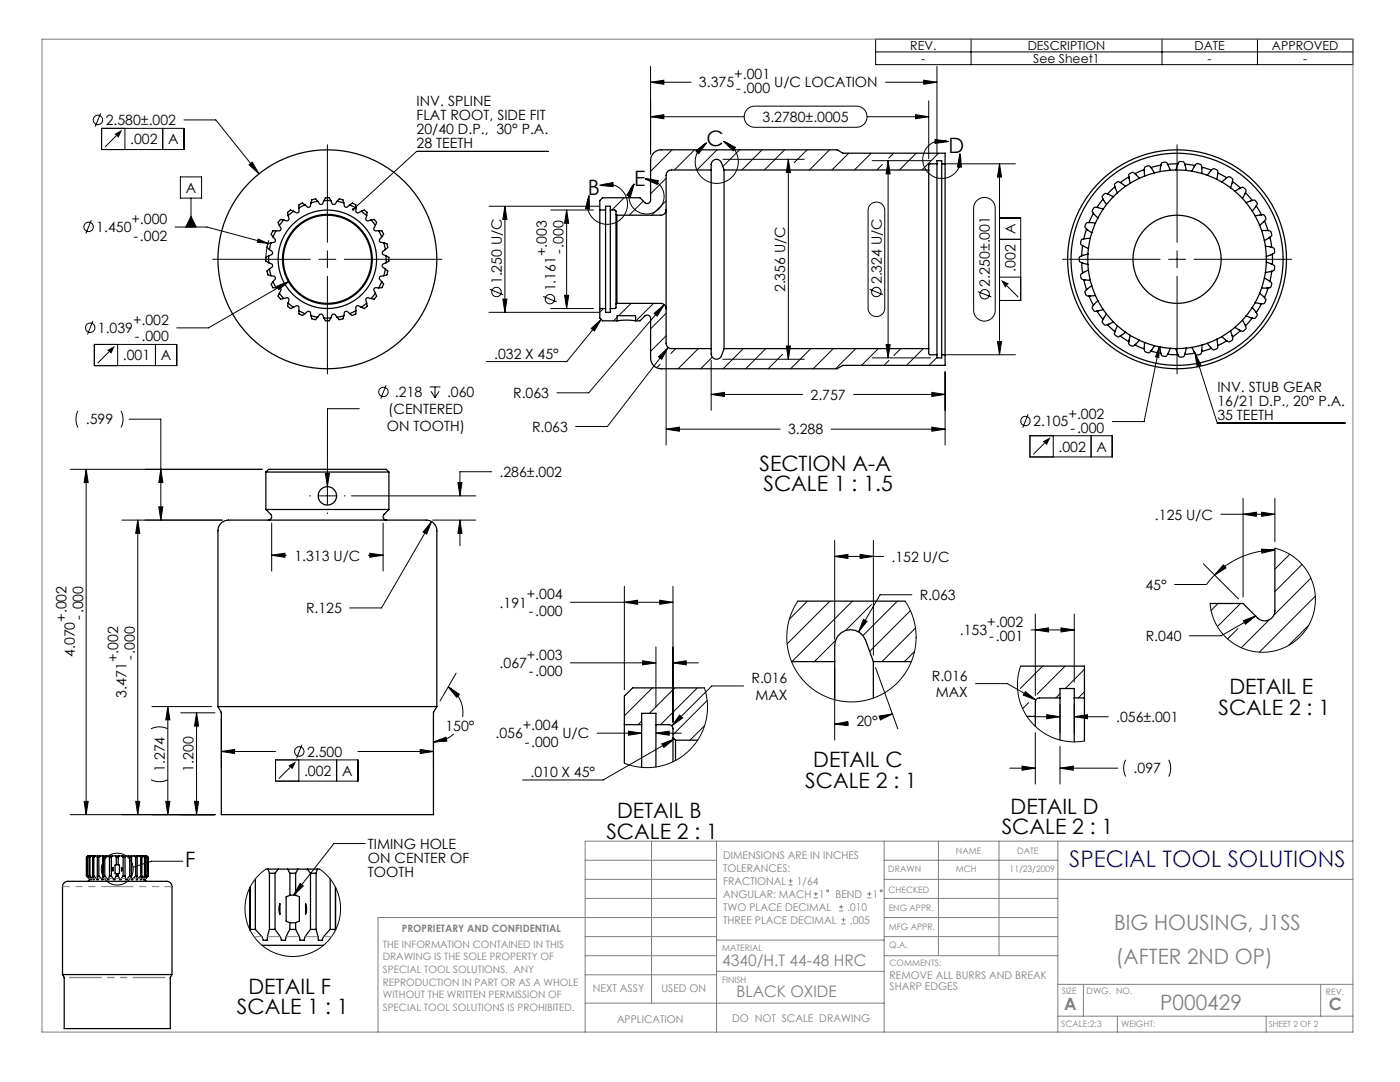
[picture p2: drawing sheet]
<svg xmlns="http://www.w3.org/2000/svg" width="279mm" height="216mm" viewBox="0 0 279 216" stroke-linecap="round" stroke-linejoin="round" font-family="sans-serif">
<g fill="none" stroke="#000" stroke-width=".2">
<path d="M129.8 16.4l2.7-.4v.8zM129.8 13.2v17.5M129.8 16.4h8.1M174.8 7.8h95.2v5.1h-95.2zM174.8 10.4h95.2M176.7 16.4h10.3M184.3 16l2.7 .4-2.7 .4zM187 13.2v17.6M193.8 7.8v5.1M231.9 7.8v5.1M251 7.8v5.1M20.1 22.6l-1.1 2.7"/>
<path d="M20.3 25.6h16.4v4.2h-16.4zM23.2 27.1l-2.2 2.2M24.9 25.6v4.2M32.5 25.6v4.2M36 35.3h4.2v4.2h-4.2zM36.7 23.9h6.4l8.6 10.8M38.1 39.5v5.8M49.7 32.9l.6-.5 1.4 2.3zM65.3 28.9v19.5M109.4 30.2h-26.3l-12.6 11.6M117.6 39v2.7l-.8-.1zM119.7 37a4 4 0 0 1 5.5 3.3 4 4 0 0 1-4.6 4.4 4 4 0 0 1-3-5.7"/>
<path d="M119.7 37l2.6-.6 .1 .8zM124.6 39.5l-2.5 2.4M126.6 36.7l-.8 2.6-.7-.4zM128.7 35.7a3.5 3.5 0 0 1 3.8 4.2 3.5 3.5 0 0 1-5.2 2.4 3.5 3.5 0 0 1-.7-5.6M128.7 35.7l2.7 .3-.2 .8zM129.8 23.3l2.7-.4v.8zM129.8 23.3h18.7M132.9 35.6l-3.1 3.1M134.1 29.9l-4.3 4.3M138.6 29.9l-4 4M138.9 30.1l2.1-1.6-1.6 2.2zM143.1 29.9l-4 4"/>
<path d="M144.3 31.8h16.2M144.4 28.2a4.3 4.3 0 0 1 2.3 6.4 4.3 4.3 0 0 1-6.8 .6 4.3 4.3 0 0 1 1.1-6.7M144.4 28.2l2.4 1.2-.5 .7zM147.6 29.9l-3.3 3.3M149.1 21.8a2.11 2.11 0 0 1 1.5-.6h20.3a2.11 2.11 0 0 1 2.1 2.1 2.11 2.11 0 0 1-2.1 2.1h-20.3a2.11 2.11 0 0 1-1.9-1.3 2.11 2.11 0 0 1 .4-2.3zM152.1 29.9l-4 4M156.6 29.9l-4 4M157.3 31.8l.4 2.6h-.8zM157.3 31.8v39.9M161.1 29.9l-2.6 2.6M165.6 29.9l-4.1 4M169.4 30.6l-3.4 3.3"/>
<path d="M173 23.3h12.3M173.9 30.6l-3.4 3.3M174.1 32.1h11.6M176.1 32.8l-1.1 1.1M177.2 32.1v39.3M177.2 32.1l.4 2.6h-.8zM178.3 30.6l-.9 1M182.7 22.9l2.6 .4-2.6 .4zM182.8 30.6l-3.3 3.3M185.3 20.1v11.6M186.6 27.8l2.7 .5-2.7 .3zM187.3 30.6l-3.3 3.3"/>
<path d="M188.3 32.7h14.3M189.3 28.3a3.8 3.8 0 0 0-5.1 3 3.8 3.8 0 0 0 4.1 4.3 3.8 3.8 0 0 0 3.3-4.9M191.6 30.7l.3 2.6h-.8zM199.5 32.7l.4 2.6h-.8zM199.5 32.7v38.1M234.9 28.9v19.5M18.2 43.9l-1.1 2.7M34.9 45.3h6.4l12.2 3.3M38.1 43.2l1.1 2.1h-2.1zM42.5 51.7h19.5M51.5 47.7l2 .9-2.2-.3zM53.7 47.9l-.5 1.9-.1 1.8"/>
<path d="M55.2 57.1l2.5-1-2.1 1.7zM57.7 56.1l-16.1 9.3h-6.3M63.6 51.7h3.4M65.3 50v3.4M65.3 55.1v19.5M68.7 51.7h19.5M97.6 41.2h22M97.7 57.7l2.7 1.1M100.4 59.7h.8l-.4 2.6zM100.8 41.2l.4 2.6h-.8zM100.8 41.2v21.1M108.4 59.2l2.7 1"/>
<path d="M109.9 41.9h8.5M112.7 58.9h.8l-.4 2.7zM113.1 41.9l.4 2.7h-.8zM113.1 41.9v19.7M128.4 40.1l-2.8 2.8M132.9 40.1l-2.8 2.8M173.5 57.7l2.7 1.1M173.7 40.8a1.66 1.66 0 0 1 1.8-.4 1.66 1.66 0 0 1 1.1 1.6v19.5a1.66 1.66 0 0 1-1.7 1.7 1.66 1.66 0 0 1-1.7-1.7v-19.5l.1-.6zM194.9 40a2.15 2.15 0 0 1 2.4-.4 2.15 2.15 0 0 1 1.3 2v20.3a2.15 2.15 0 0 1-2.1 2.2 2.15 2.15 0 0 1-2.2-2.2v-20.3a2.15 2.15 0 0 1 .6-1.6zM195.2 58.2l2.6 1.1M199.5 47.8h4.2M199.5 43.5h4.2v16.5h-4.2"/>
<path d="M199.5 55.3h4.2M201 57l2.2 2.3M212 51.7h19.5M233.2 51.7h3.4M234.9 50v3.4M234.9 55.1v19.5M238.3 51.7h19.5M18.5 64l-1 2.7M18.8 68.7h16.5v4.3h-16.5zM21.7 70.2l-2.2 2.3M23.5 68.7v4.3M31 68.7v4.3"/>
<path d="M77.1 76.9l-1.1 2.7M85.7 77.2h2.2M86 78.1l.8 1.3M86.8 77.2v2.2M87.6 78.1l-.8 1.3M97.6 62.3h22M109.9 61.6h8.5M118 65.5l2-1.8-1.4 2.3zM120 63.7l-6.9 8.4h-16.1M120.4 61.6l-.7 .7M123.2 63.3l-.7 .7M125.9 60.5l-2.4 2.5"/>
<path d="M130.4 60.5l-3.5 3.5M130.5 62.5l2.1-1.7-1.4 2.3zM131.4 71.2l2-1.9-1.3 2.4zM131.7 72.7l-.6 .7M132.6 60.8l-15.1 17.6h-6.4M132.9 62.5l-3.1 3.1M132.9 67l-3.1 3.1M132.9 69.8v19M133.4 69.3l-12.2 15.8h-6.3M134.9 69.6l-1 1M139.4 69.6l-4.1 4M141.9 78.7l2.7-.4v.8z"/>
<path d="M141.9 71.9v10M141.9 78.7h18.3M142.1 71.3l-2.3 2.3M144.3 71.7h16.2M148.3 69.6l-4 4M152.8 69.6l-4 4M156.2 70.7l-2.9 2.9M156.9 69h.8l-.4 2.7zM161.8 69.6l-4 4M166.3 69.6l-4 4M170.4 78.7h18.2M170.8 69.6l-4 4"/>
<path d="M174.1 71.4h11.6M175.3 69.6l-3.4 3.3M176.8 68.8h.8l-.4 2.6zM177.4 71.9l-1 1M179.8 69.6l-1.4 1.3M184.3 69.6l-3.4 3.3M186 78.3l2.6 .4-2.6 .4zM187 71.3l-1.6 1.6M188.3 70.8h14.3M188.6 74.2v14.6M199.1 68.1h.8l-.4 2.7zM231.4 69.2l-3.1 14.9h-6.3"/>
<path d="M231.4 69.2l-.1 2.1-.7-.1zM238.5 70.4l1.2 2.4-.8 .3zM238.5 70.4l4.4 14.1h25.6M14 93.6h38.3M15.6 82a3.7 3.7 0 0 0 0 3.3M17.2 93.6l.4 2.7h-.8zM17.2 93.6v69M24.2 82a3.7 3.7 0 0 1 0 3.3M25.7 83.6h6.4v20.2M32.1 93.6l.4 2.7h-.8zM61.8 98.9h.2M63.6 98.9h3.4"/>
<path d="M64.9 94.5h.8l-.4 2.6zM65.3 97.3v3.3M68.7 98.9h.2M70.1 98.9h24.9M71.7 81.6h-6.3l-.1 15.5M91.4 96.3h.8l-.4 2.6zM98.1 94.1h-6.3v4.8M132.9 85.6l2.7-.4v.8zM132.9 85.6h22.8M165.9 85.6h22.7M186 85.2l2.6 .4-2.6 .4zM205.2 82.7l-1.1 2.7"/>
<path d="M205.5 86.9h16.5v4.3h-16.5zM208.5 88.4l-2.3 2.3M210.2 86.9v4.3M217.7 86.9v4.3M248.1 99.4v19.8M254.4 99.4v8.7M24.3 103.8h20M27.5 103.8l.4 2.6h-.8zM27.5 103.8v58.8M31.7 101.1h.8l-.4 2.7zM54.2 110.8l2.7-.4v.8zM54.2 104.4v9.6"/>
<path d="M54.2 110.8h3M65.3 102.3v.2M73.5 110.8h3M73.8 110.4l2.7 .4-2.7 .4zM76.5 104.4v9.6M86.1 104.1l-10 17.2h-6.3M86.1 104.1l-.9 2.5-.8-.4zM86.3 103.8h8.7M91.8 103.8v5.1M91.8 103.8l.4 2.6h-.8zM124.6 117v20.6M131.7 119.8l2.6 .4-2.6 .4z"/>
<path d="M134.3 117v27.1M159.2 120l-.8 1.4-.7 1.6-.5 1.7-.2 1.8 .1 1.8 .2 1.7 .5 1.6 .7 1.6 .9 1.5 1.1 1.3 1.3 1.2 1.4 1 1.6 .8 1.7 .6 1.7 .3 1.7 .2 1.7-.2 1.7-.3 1.8-.6 1.5-.8 1.4-1 1.3-1.2 1.1-1.3 .9-1.4 .7-1.7 .5-1.6 .3-1.7v-1.8l-.2-1.8-.4-1.6-.7-1.6-.9-1.5M161.1 120l-3.6 3.6M165.6 120l-8.5 8.5M166.6 107.9v19.6M166.6 111h9.7M166.6 111l2.6-.4v.8zM170.1 120l-12.1 12M171.7 110.6l2.6 .4-2.6 .4zM174.3 107.9v22.8M179.1 120l-6.8 6.8M182 118.7h-6.4l-4.3 7.4"/>
<path d="M240.2 112.5l7 7M242.4 114.7l-1.6 1.9h-6.4M243.7 102.6h10.7M244.2 112.7l.5 .6-2.3 1.4zM248.1 102.6l2.6-.4v.8zM251.8 109.6l2.6 .2-2.6 .6zM251.8 102.2l2.6 .4-2.6 .4zM254.4 109.8a17 17 0 0 0-12 4.9M254.4 109.4l2.7 1 1.2 .8 1.1 1 1.8 2.3 .6 1.3 .4 1.4 .3 2.8-.1 1.4-.4 1.5-.5 1.3-.8 1.3-1.9 2.1-1.2 .9-1.3 .7-2.7 .8-1.4 .1h-1.5l-1.4-.3-1.4-.5-2.5-1.5-1.9-2-1.4-2.5-.4-1.4-.2-1.5M257.4 110.6l-3 3M259.9 112.6l-5.5 5.5M261.6 115.4l-7.4 7.3"/>
<path d="M262.5 119l-11.2 11.1M89.4 137.1l2.3 1.4-.6 .6zM89.4 137.1a5.9 5.9 0 0 1 2.9 6M91 134.3l-3.2 5.6M113.8 132.3h17.1M113.8 120.2h20.5M124.6 120.2l2.6-.4v.8zM128.3 131.9l2.6 .4-2.6 .4zM130.2 137.3l-5.6 5.5M130.9 129.1v12M134.3 132.3h5.1M134.3 132.3l2.7-.4v.8z"/>
<path d="M134.7 137.3l-5.1 5M139.2 137.3l-7.4 7.3M140.6 137.3l.4 1.6 .2 1.7-.1 1.7-.3 1.7-.5 1.7-.8 1.5-.9 1.4-1.2 1.2-1.3 1.1-1.4 .9-1.7 .7-1.6 .5-1.8 .2-1.7-.1-1.6-.3-1.7-.5M141.1 139.8l-6.8 6.8M148.4 136.9h-6.3l-8 7.9M166.6 133.3v14.4M166.7 127.8l-4.2 4.2M172.1 122.4l-3.4 3.4M172.3 123.6l.7 .4-1.7 2.1zM173.9 120.6l-1.7 1.8M174.7 133.2l4.5 12.2M181.7 121.8l-8.1 8.2"/>
<path d="M182.5 130l-2 2M182.7 125.3l-6.7 6.7M194.7 136.4h6.3l5.7 3.3M203.7 132.9l-.6 2.9 .1 2.9 1 2.9 1.6 2.4 2.2 2 2.6 1.4 2.8 .6 3-.1M204.6 138l2.1 1.7-2.5-1zM205.8 125.7h8.6M206.6 125.7l2.7-.4v.8zM206.6 122.5v16.3M208.1 132.9l-4.5 4.5M211.5 138.4l-.8 .9M211.7 125.3l2.7 .4-2.7 .4zM212.6 132.9l-5.6 5.6"/>
<path d="M214.4 122.5v13.6M216.4 133.6l-3.8 3.8M216.4 138l-1.2 1.3M243.1 120.4l-1.4 1.4M247 125.4l-2 2.1M247.6 120.4l-4.6 4.6M248.1 123.8l2.5-.9-2.1 1.7zM250.6 122.9l-6.9 4h-6.3M253.3 123.7l-5.6 5.5M261.2 124.8l-4 4M16.8 159.9h.8l-.4 2.7zM27.1 159.9h.8l-.4 2.7z"/>
<path d="M30.1 155.6a3.8 3.8 0 0 0 3.4 0M30.1 145.4a3.8 3.8 0 0 1 3.4 0M30.3 141h11.9M33.1 159.9h.8l-.4 2.7zM33.5 141l.4 2.6h-.8zM33.5 141v21.6M36.1 142.2h6.8M38.8 159.9h.8l-.4 2.7zM39.2 142.2l.4 2.7h-.8zM39.2 142.2v20.4M44.2 143.4v9.7M44.2 150h10.8"/>
<path d="M44.2 149.9l2.6-.4v.9zM55 151.6h16.4v4.3h-16.4zM57.9 153.1l-2.2 2.3M59.6 151.6v4.3M60.3 148.6l-1.1 2.7M67.2 151.6v4.3M71.4 150h15.1M83.9 149.5l2.6 .4-2.6 .5zM86.5 143.4v9.7M86.5 148l2.5-.9 .2 .8zM90.6 146.4a5.9 5.9 0 0 1-4.1 1.6M119.2 146.3h8.9"/>
<path d="M125.4 145.9l2.7 .4-2.7 .4zM128.1 143.9l-.8 .7M130.9 146.3h5.1M130.9 146.3l2.6-.4v.8zM132.1 148.4l2.5-.9-2.1 1.6zM134.6 147.5l-14.2 8.1h-16.1M135.7 142.7l.5 .6-2.1 1.5zM140.6 144.8l-2.9 2.9M166.6 144.5l2.6-.5v.8zM169.3 144.4l-2.7 .1M175.5 142.9l2.6-.4-2.4 1.2zM178.1 142.5l-1.4 .4"/>
<path d="M201.5 153.3h5.1M204 152.9l2.6 .4-2.6 .4zM205.3 140.2l-1.2 1.2M206.5 143h5M206.6 146.2v10.3M208.9 142.6l2.6 .4-2.6 .4zM211.5 153.3l2.7-.4v.8zM211.5 140.5v5.7M211.5 148.9v7.6M211.5 153.3h11.6M214.4 143l2.6-.4v.8zM214.4 140.5v5.7"/>
<path d="M214.4 143h6.8M224.6 151.6a3.7 3.7 0 0 0 0 3.3M233.3 151.6a3.7 3.7 0 0 1 0 3.3M14 162.6h28.9M36.5 171.8h-6.3l-3.6 1.2M53.1 173.4l-1.2 1-1.1 1.1-.8 1.3-.6 1.4-.4 1.4-.1 1.5 .1 1.5 .3 1.5 .6 1.4 .7 1.3 1 1.1 1.1 1 1.3 .9 1.4 .6 1.5 .3 1.5 .2 1.5-.2 1.5-.3 1.4-.6 1.2-.8 1.2-1 1-1.2 .8-1.3 .5-1.3 .4-1.5 .1-1.5-.2-1.5-.4-1.5-.6-1.4-.8-1.3-1-1.1-1.2-1M59.9 176.3l.6 .5-1.9 1.8zM72.9 168.3h-6.3l-8 10.3"/>
<circle cx="19.5" cy="23.9" r=".94"/>
<circle cx="17.7" cy="45.3" r=".94"/>
<circle cx="99.1" cy="58.3" r=".94"/>
<circle cx="109.8" cy="59.7" r=".94"/>
<circle cx="174.9" cy="58.3" r=".94"/>
<circle cx="196.5" cy="58.7" r=".94"/>
<circle cx="18" cy="65.4" r=".94"/>
<circle cx="76.5" cy="78.2" r=".94"/>
<circle cx="204.6" cy="84" r=".94"/>
<circle cx="59.7" cy="150" r=".94"/>
<circle cx="23.4" cy="173.4" r="3.2"/>
</g>
<g fill="#000">
<path d="M22.8 26.8l1.6-.9-.7 1.6zM199.8 55.9l1.5 .7-.7 .8zM21.4 69.9l1.5-.9-.7 1.6zM208.1 88.1l1.5-.9-.7 1.6zM57.5 152.8l1.6-.9-.7 1.6z"/>
<path d="M117.6 39v2.7l-.8-.1zM119.7 37l2.6-.6 .1 .8zM138.9 30.1l2.1-1.6-1.6 2.2zM144.4 28.2l2.4 1.2-.5 .7zM186.6 27.8l2.7 .5-2.7 .3zM191.6 30.7l.3 2.6h-.8zM126.6 36.7l-.8 2.6-.7-.4zM128.7 35.7l2.7 .3-.2 .8z"/>
<path d="M177.2 32.1l.4 2.6h-.8zM176.8 68.8h.8l-.4 2.6zM157.3 31.8l.4 2.6h-.8zM156.9 69h.8l-.4 2.7zM100.8 41.2l.4 2.6h-.8zM100.4 59.7h.8l-.4 2.6zM113.1 41.9l.4 2.7h-.8zM112.7 58.9h.8l-.4 2.7zM199.5 32.7l.4 2.6h-.8zM199.1 68.1h.8l-.4 2.7zM27.5 103.8l.4 2.6h-.8zM27.1 159.9h.8l-.4 2.7zM17.2 93.6l.4 2.7h-.8zM16.8 159.9h.8l-.4 2.7zM33.5 141l.4 2.6h-.8zM33.1 159.9h.8l-.4 2.7zM39.2 142.2l.4 2.7h-.8zM38.8 159.9h.8l-.4 2.7z"/>
<path d="M38.1 43.2l1.1 2.1h-2.1zM-.1 23v1zM-.1 78.7v1z"/>
<path d="M51.5 47.7l-.2 .6 2.2 .3zM55.2 57.1l.4 .7 2.1-1.7zM49.7 32.9l2 1.8-1.4-2.3zM118 65.5l2-1.8-1.4 2.3zM130.5 62.5l.7 .6 1.4-2.3zM131.4 71.2l.7 .5 1.3-2.4zM186 78.3l2.6 .4-2.6 .4zM141.9 78.7l2.7-.4v.8zM132.9 85.6l2.7-.4v.8zM186 85.2l2.6 .4-2.6 .4zM129.8 23.3l2.7-.4v.8zM182.7 22.9l2.6 .4-2.6 .4zM184.3 16l2.7 .4-2.7 .4zM129.8 16.4l2.7-.4v.8zM54.2 110.8l2.7-.4v.8zM73.8 110.4l2.7 .4-2.7 .4zM31.7 101.1h.8l-.4 2.7zM32.1 93.6l.4 2.7h-.8zM86.1 104.1l-1.7 2.1 .8 .4zM64.9 94.5l.4 2.6 .4-2.6zM91.8 103.8l.4 2.6h-.8zM91.4 96.3h.8l-.4 2.6zM44.2 150l2.6-.5v.9zM83.9 149.5l2.6 .5-2.6 .4zM86.5 148l2.5-.9 .2 .8zM89.4 137.1l2.3 1.4-.6 .6zM134.3 132.3l2.7-.4v.8zM128.3 131.9l2.6 .4-2.6 .4zM130.9 146.3l2.6-.4v.8zM125.4 145.9l2.7 .4-2.7 .4zM124.6 120.2l2.6-.4v.8zM131.7 119.8l2.6 .4-2.6 .4zM135.7 142.7l-1.6 2.1 2.1-1.5zM132.1 148.4l2.5-.9-2.1 1.6zM172.3 123.6l-1 2.5 1.7-2.1zM166.6 144.5l2.6-.5v.8zM175.5 142.9l2.6-.4-2.4 1.2zM166.6 111l2.6-.4v.8zM171.7 110.6l2.6 .4-2.6 .4zM204.6 138l-.4 .7 2.5 1zM208.9 142.6l2.6 .4-2.6 .4zM214.4 143l2.6-.4v.8zM204 152.9l2.6 .4-2.6 .4zM211.5 153.3l2.7-.4v.8zM206.6 125.7l2.7-.4v.8zM211.7 125.3l2.7 .4-2.7 .4zM248.1 123.8l.4 .8 2.1-1.7zM248.1 102.6l2.6-.4v.8zM251.8 102.2l2.6 .4-2.6 .4zM251.8 109.6l2.6 .2-2.6 .6zM244.2 112.7l.5 .6-2.3 1.4zM231.4 69.2l-.8 2 .7 .1z"/>
<path d="M70.3 41.6v.4l.2-.2-.2 .2a.27 .27 0 0 0 .4 0 .27 .27 0 0 0 0-.4 .27 .27 0 0 0-.4 0zM238.5 70.5l1.2 2.3-.8 .3zM59.9 176.3l.6 .5-1.9 1.8z"/>
</g>
<g fill="none" stroke="#808080" stroke-width=".2">
<path d="M8.4 7.8h261.6v198.1h-261.6zM116.8 171.7h26.2M116.8 175.5h26.2M116.8 179.3h26.2M130 167.8v32.4M143 167.8v38.1M157.4 176.6h.8M157.4 175.8h.8M157.8 175.4v.8M162.4 179.2h.8M162.4 178.4h.8M162.8 178v.8"/>
<path d="M173.1 179.2h.8M173.1 178.4h.8M173.5 178v.8M176.5 167.8v38.1M176.5 171.7h34.6M176.5 175.5h93.5M176.5 179.3h34.6M187.3 167.8v22.9M199.4 167.8v22.9M211.1 167.8v38.1M270 167.8h-153.2v38.1M116.8 190.7h26.2"/>
<path d="M116.8 186.9h26.2M116.8 194.5h26.2M143 193.8h33.5M143 187.6h33.5M143 183.1h-67.6v22.8M167.5 181.8h.8M167.5 181h.8M167.9 180.5v.9M167.9 184.3h.8M167.9 183.5h.8M168.3 183.1v.8M176.5 190.7h34.6"/>
<path d="M176.5 183.1h34.6M176.5 186.9h34.6M211.1 196.4h58.9M216.2 196.4v6.4M263.6 196.4v6.4M116.8 200.2h59.7M211.1 202.8h58.9M223 202.8v3.1M252.7 202.8v3.1"/>
<circle cx="165.2" cy="177.8" r=".2"/>
<circle cx="175.9" cy="177.8" r=".2"/>
</g>
<g fill="none" stroke="#000" stroke-width=".25">
<path d="M141.9 33.9v-1.1a1.06 1.06 0 0 1 .9-1 1.06 1.06 0 0 1 1.2 .7l.5 1.4M141.9 33.9h-7.9a1.06 1.06 0 0 0-1.1 1.1v6.9M141.9 33.9v35.7M144.5 33.9v35.7M144.5 33.9h40.8M185.3 33.9v35.7M187 32.7h-1.5l-.2 1.2M187 32.7v38.1M187 32.7v-.6h.9v.6M187.9 32.7v38.1M187.9 32.7h.7M188.6 32.7v38.1"/>
<path d="M188.6 32.7v-2.1h-20.3l-1.3-.7h-35a2.12 2.12 0 0 0-2.2 2.1v7.9a.68 .68 0 0 1-.4 .7 .68 .68 0 0 1-.7-.2l-1-.9h-7.4l-.6 .5v1.9M220.1 39.7l-1.2 1.7M220.1 39.7l.7 1.1M221 38.7a.72 .72 0 0 0-.8 .2 .72 .72 0 0 0-.1 .8M221 38.7l1.2 .5M222.2 39.2l-1.4 1.6M222.5 37.3l-1.5 1.4M222.5 37.3l.5 1.2M223 38.5l-.8 .7M223.6 36.4a.72 .72 0 0 0-.9 .1 .72 .72 0 0 0-.2 .8M223.6 36.4l1 .8M224.6 37.2l-1.6 1.3"/>
<path d="M225.3 35.3l-1.7 1.1M225.3 35.3l.3 1.3M225.6 36.6l-1 .6M226.5 34.7a.72 .72 0 0 0-.8-.2 .72 .72 0 0 0-.4 .8M226.5 34.7l.9 .9M227.4 35.6l-1.8 1M228.4 33.8l-1.9 .9M228.4 33.8v1.3M228.4 35.1l-1 .5M229.7 33.4a.72 .72 0 0 0-.8-.2 .72 .72 0 0 0-.5 .6M229.7 33.4l.7 1.1M230.4 34.5l-2 .6"/>
<path d="M231.5 34.2l-1.1 .3M231.7 33l-2 .4M231.7 33l-.2 1.2M233 32.8a.72 .72 0 0 0-.7-.4 .72 .72 0 0 0-.6 .6M233 32.8l.6 1.2M233.6 34l-2.1 .2M234.7 33.9l-1.1 .1M234.7 33.9l2 .1M235.1 32.7a.72 .72 0 0 1 .7-.5 .72 .72 0 0 1 .6 .5M235.1 32.7l-2.1 .1M235.1 32.7l-.4 1.2M236.4 32.7l2.1 .3"/>
<path d="M236.4 32.7l.3 1.3M236.7 34l1.1 .2M237.8 34.2l2.1 .4M238.5 33a.72 .72 0 0 1 .8-.3 .72 .72 0 0 1 .5 .6M238.5 33l-.7 1.2M239.8 33.3l2 .7M239.8 33.3l.1 1.3M239.9 34.6l1 .4M240.9 35l2 .8M241.8 34a.72 .72 0 0 1 .8-.2 .72 .72 0 0 1 .4 .7M241.8 34l-.9 1M242.9 35.8l.9 .5"/>
<path d="M243 34.5l1.8 1M243 34.5l-.1 1.3M243.8 36.3l1.8 1.2M244.8 35.5a.72 .72 0 0 1 .9-.1 .72 .72 0 0 1 .3 .8M244.8 35.5l-1 .8M245.6 37.5l.8 .7M246 36.2l1.6 1.3M246 36.2l-.4 1.3M246.5 38.2l1.5 1.4M247.6 37.5a.72 .72 0 0 1 .8 .1 .72 .72 0 0 1 .2 .8M247.6 37.5l-1.2 .7M248 39.6l.7 .8 1.2-.4"/>
<path d="M248.6 38.4l1.3 1.6M248.6 38.4l-.6 1.2M249.9 40a.72 .72 0 0 1 .8 .3 .72 .72 0 0 1 0 .8M53.6 51l-.5 .4v.3v.4l.5 .3M53.6 51v1.4M53.6 52.4l.7 .3 .1 .3-.1 .3-.5 .4M53.8 53.7l.3 1.3M53.8 49.8l.5 .4 .1 .3-.1 .3-.7 .2M53.8 53.7l-.5 .4 .1 .4 .1 .3 .6 .2M54.1 48.5l-.3 1.3M54.1 48.5l-.6 .1-.1 .4-.1 .4 .5 .4M54.1 55l.7 .1 .1 .3v.3l-.4 .5"/>
<path d="M54.5 56.2l.6 1.2M54.5 56.2l-.4 .5 .2 .4 .1 .3h.7M54.5 47.3l.4 .5v.3l-.1 .2-.7 .2M55.1 46l-.6 1.3M55.1 46l-.7 .1-.1 .3-.2 .4 .4 .5M55.1 57.4h.7l.2 .2 .1 .3-.3 .6M55.8 45l.3 .6-.1 .3-.2 .2-.7-.1M55.8 58.5l.8 1.1M55.8 58.5l-.3 .6 .2 .3 .3 .3 .6-.1M56.6 43.9l-.8 1.1M56.6 43.9l-.6-.1-.3 .3-.2 .3 .3 .6M56.6 59.6l.7-.2 .3 .1 .1 .3-.2 .7"/>
<path d="M57.5 43l.2 .7-.1 .3-.3 .1-.7-.2M58.6 42.2l-1.1 .8M58.6 42.2l-.6-.3-.3 .2-.3 .3 .1 .6M59.6 41.5l.1 .7-.2 .2-.3 .1-.6-.3M60.9 40.9l-1.3 .6M60.9 40.9l-.5-.4-.4 .2-.3 .1-.1 .7M62.1 40.5l-.2 .7-.2 .1h-.3l-.5-.4M63.4 40.2l-1.3 .3M63.4 40.2l-.4-.5-.4 .1-.4 .1-.1 .6M64.6 40l-.2 .7-.3 .1-.3-.1-.4-.5M64.6 40h1.4M64.6 40l.4-.5h.3h.4l.3 .5"/>
<path d="M66 40l.3 .7 .3 .1 .3-.1 .4-.5M67.3 40.2l1.3 .3M67.3 40.2l.4-.5 .4 .1 .3 .1 .2 .6M68.6 40.5l.1 .7 .3 .1h.3l.5-.4M69.8 40.9l1.2 .6M69.8 40.9l.5-.4 .4 .2 .3 .1v.7M71 41.5v.7l.2 .2 .3 .1 .6-.3M72.1 42.2l1.1 .8M72.1 42.2l.6-.3 .3 .2 .3 .3-.1 .6M73.2 43l-.2 .7 .1 .3 .3 .1 .7-.2M74.1 43.9l.8 1.1M74.1 59.6l-.7-.2-.3 .1-.1 .3 .2 .7"/>
<path d="M74.1 43.9l.6-.1 .2 .3 .3 .3-.3 .6M74.9 45l-.3 .6 .1 .3 .2 .2 .7-.1M74.9 58.5l-.8 1.1M74.9 58.5l.3 .6-.3 .3-.2 .3-.6-.1M75.6 46l.6 1.3M75.6 46l.6 .1 .2 .3 .2 .4-.4 .5M75.6 57.4h-.7l-.2 .2-.1 .3 .3 .6M76.2 47.3l-.5 .5v.3l.2 .2 .7 .2M76.2 56.2l-.6 1.2M76.2 56.2l.4 .5-.2 .4-.2 .3h-.6M76.6 48.5l.3 1.3M76.6 48.5l.6 .1 .1 .4 .1 .4-.5 .4"/>
<path d="M76.6 55l-.7 .1-.2 .3v.3l.5 .5M76.9 49.8l-.6 .4v.3l.1 .3 .6 .2M76.9 53.7l-.3 1.3M76.9 53.7l.5 .4-.1 .4-.1 .3-.6 .2M77 51v1.4M77 52.4l-.6 .3-.1 .3v.3l.6 .4M77 51l.6 .4v.3v.4l-.6 .3M119.7 41.9v19.7M119.7 41.9h1.2M120.9 41.9v19.7M120.9 41.9v-.7h.9v.7M121.8 41.9l1 .1 .1 .8"/>
<path d="M121.8 41.9v19.7M122.9 42.8v17.9M122.9 42.8l.2 .1M123.1 42.9v17.6M132.9 41.9a1.06 1.06 0 0 1-1 1h-8.8M132.9 41.9v19.7M215.9 51.1a.72 .72 0 0 0-.5 .6 .72 .72 0 0 0 .5 .7M215.9 52.4l.2 2.1M215.9 52.4l1.2 .4M216.1 49l-.2 2.1M216.1 54.5a.72 .72 0 0 0-.4 .7 .72 .72 0 0 0 .6 .6M216.1 49l1.1 .6"/>
<path d="M216.3 47.7a.72 .72 0 0 0-.6 .6 .72 .72 0 0 0 .4 .7M216.3 55.8l.5 2M216.3 55.8l1.3 .1M216.8 57.8a.72 .72 0 0 0-.2 .8 .72 .72 0 0 0 .7 .5M216.8 45.7l-.5 2M216.8 45.7l1.1 .8M217.1 50.7l-1.2 .4M217.1 52.8l.1 1.1M217.1 50.7v2.1M217.2 53.9l-1.1 .6M217.2 49.6l-.1 1.1M217.2 53.9l.4 2"/>
<path d="M217.3 59.1l.9 1.8M217.3 44.4a.72 .72 0 0 0-.7 .5 .72 .72 0 0 0 .2 .8M217.3 44.4l1.3 .1M217.6 47.5l-1.3 .2M217.6 55.9l.3 1.1M217.6 47.5l-.4 2.1M217.9 57l-1.1 .8M217.9 46.5l-.3 1M217.9 57l.7 2M218.2 42.6l-.9 1.8M218.2 42.6l.9 .9M218.6 59l-1.3 .1"/>
<path d="M218.6 59l.5 1M218.6 44.5l-.7 2M218.9 41.4a.72 .72 0 0 0-.8 .3 .72 .72 0 0 0 .1 .9M218.9 41.4l1.3 .3M219.1 60l-.9 .9M219.1 43.5l-.5 1M219.1 60l1.1 1.8M220.2 41.7l-1.1 1.8M220.8 40.8l-.6 .9M248.7 40.4l1.2 1.7M249.9 42.1l.6 1M250.5 43.1l.9 1.9"/>
<path d="M250.7 41.1l1.1 1.8M250.7 41.1l-.8 1M251.4 58.5l1 .9M251.4 45l.4 1M251.4 58.5l-.9 1.9M251.8 42.9a.72 .72 0 0 1 .7 .4 .72 .72 0 0 1-.1 .8M251.8 42.9l-1.3 .2M251.8 46h1.3M251.8 57.5l-.4 1M251.8 46l.5 2M252.3 55.5l1.1 .6M252.3 48l.2 1.1"/>
<path d="M252.3 55.5l-.5 2M252.4 59.4a.72 .72 0 0 1 .1 .8 .72 .72 0 0 1-.7 .4M252.4 44.1l.7 1.9M252.4 44.1l-1 .9M252.5 49.1l1.3 .3M252.5 54.4l-.2 1.1M252.5 49.1l.2 2.1M252.7 52.3l1.2 .5M252.7 51.2v1.1M252.7 52.3l-.2 2.1M253.1 57.5l-.7 1.9M253.1 46a.72 .72 0 0 1 .6 .5 .72 .72 0 0 1-.3 .8"/>
<path d="M253.1 57.5h-1.3M253.4 56.1a.72 .72 0 0 1 .3 .8 .72 .72 0 0 1-.6 .6M253.4 47.3l.4 2.1M253.4 47.3l-1.1 .7M253.8 54.1l-.4 2M253.8 49.4a.72 .72 0 0 1 .6 .6 .72 .72 0 0 1-.5 .7M253.8 54.1l-1.3 .3M253.9 52.8a.72 .72 0 0 1 .5 .7 .72 .72 0 0 1-.6 .6M253.9 50.7v2.1M253.9 50.7l-1.2 .5M57.5 60.5l1.1 .8M57.5 60.5l-.1 .6 .3 .2 .3 .3 .6-.3"/>
<path d="M58.6 61.3l.6-.3 .3 .1 .2 .2-.1 .7M59.6 62l1.3 .6M59.6 62l.1 .6 .3 .2 .4 .2 .5-.4M60.9 62.6l.5-.5h.3l.2 .2 .2 .7M62.1 63l1.3 .3M62.1 63l.1 .6 .4 .1 .4 .1 .4-.5M63.4 63.3l.4-.6h.3l.3 .1 .2 .6M64.6 63.4h1.4M64.6 63.4l.4 .6h.3h.4l.3-.6M67.3 63.3l-.4-.6h-.3l-.3 .1-.3 .6M68.6 63l-1.3 .3M68.6 63l-.2 .6-.3 .1-.4 .1-.4-.5"/>
<path d="M69.8 62.6l-.5-.5h-.3l-.3 .2-.1 .7M71 62l-1.2 .6M71 62v.6l-.3 .2-.4 .2-.5-.4M72.1 61.3l-.6-.3-.3 .1-.2 .2v.7M73.2 60.5l-1.1 .8M73.2 60.5l.1 .6-.3 .2-.3 .3-.6-.3M119.7 61.6v1.9l.6 .5h2.9M119.7 61.6h1.2M120.9 61.6v.7h.9v-.7M122.9 60.7l-.1 .8-1 .1M123.1 60.5h8.8a1.06 1.06 0 0 1 1 1.1M123.1 60.5l-.2 .2"/>
<path d="M123.2 64l1.6-.1 2 .1M123.2 64v-1h3.6v1M126.8 64h.9l1-.9a.68 .68 0 0 1 .7-.2 .68 .68 0 0 1 .4 .6v8a2.12 2.12 0 0 0 2.2 2.1h35l1.3-.7h20.3v-2.1M132.9 61.6v6.9a1.06 1.06 0 0 0 1.1 1.1h7.9M141.9 69.6v1a1.06 1.06 0 0 0 .9 1.1 1.06 1.06 0 0 0 1.2-.7l.5-1.4M144.5 69.6h40.8M185.3 69.6l.2 1.1 1.5 .1M187 70.8v.6h.9v-.6M187.9 70.8h.7M218.2 60.9a.72 .72 0 0 0-.1 .9 .72 .72 0 0 0 .8 .3M218.9 62.1l1.2 1.7M220.1 63.8a.72 .72 0 0 0 .1 .8 .72 .72 0 0 0 .8 .2"/>
<path d="M220.2 61.8l-1.3 .3M220.2 61.8l.6 .9M220.8 62.7l-.7 1.1M220.8 62.7l1.4 1.5M221 64.8l1.5 1.4M222.2 64.2l-1.2 .6M222.2 64.2l.8 .8M222.5 66.2a.72 .72 0 0 0 .2 .8 .72 .72 0 0 0 .9 0M223 65l-.5 1.2M223 65l1.6 1.3M223.6 67l1.7 1.2M224.6 66.3l-1 .7"/>
<path d="M224.6 66.3l1 .6M225.3 68.2a.72 .72 0 0 0 .4 .7 .72 .72 0 0 0 .8-.1M225.6 66.9l-.3 1.3M225.6 66.9l1.8 1M226.5 68.8l1.9 .8M227.4 67.9l-.9 .9M227.4 67.9l1 .4M228.4 69.6a.72 .72 0 0 0 .5 .7 .72 .72 0 0 0 .8-.2M228.4 68.3v1.3M228.4 68.3l2 .7M229.7 70.1l2 .4M230.4 69l-.7 1.1"/>
<path d="M230.4 69l1.1 .2M231.5 69.2l.2 1.3M231.5 69.2l2.1 .3M231.7 70.5a.72 .72 0 0 0 .6 .6 .72 .72 0 0 0 .7-.4M233 70.7l2.1 .1M233.6 69.5l-.6 1.2M233.6 69.5l1.1 .1M234.7 69.6l.4 1.2M236.4 70.7a.72 .72 0 0 1-.6 .5 .72 .72 0 0 1-.7-.4M236.7 69.5l-.3 1.2M236.7 69.5l-2 .1M237.8 69.3l.7 1.2"/>
<path d="M237.8 69.3l-1.1 .2M238.5 70.5l-2.1 .2M239.8 70.1a.72 .72 0 0 1-.5 .7 .72 .72 0 0 1-.8-.3M239.9 68.9l-.1 1.2M239.9 68.9l-2.1 .4M240.9 68.5l.9 1M240.9 68.5l-1 .4M241.8 69.5l-2 .6M242.9 67.7l.1 1.3M242.9 67.7l-2 .8M243 69a.72 .72 0 0 1-.4 .7 .72 .72 0 0 1-.8-.2M243.8 67.2l1 .8"/>
<path d="M243.8 67.2l-.9 .5M244.8 68l-1.8 1M245.6 66l.4 1.3M245.6 66l-1.8 1.2M246 67.3a.72 .72 0 0 1-.3 .7 .72 .72 0 0 1-.9 0M246.4 65.3l1.2 .7M246.4 65.3l-.8 .7M247.6 66l-1.6 1.3M248 63.9l.6 1.1M248 63.9l-1.6 1.4M248.6 65a.72 .72 0 0 1-.2 .9 .72 .72 0 0 1-.8 .1M249.9 63.5l-1.3 1.5"/>
<path d="M249.9 63.5l-1.2-.5-.7 .9M249.9 61.4l.8 1M249.9 61.4l-1.2 1.6M250.7 62.4a.72 .72 0 0 1 0 .8 .72 .72 0 0 1-.8 .3M251.8 60.6l-1.1 1.8M251.8 60.6l-1.3-.2-.6 1M53.1 94.2h24.5M53.1 94.2l.5-.6h23.5l.5 .6M53.1 94.2v7.5M77.6 94.2v7.5M53.1 101.7l.9 .9a.68 .68 0 0 1 .2 .8 .68 .68 0 0 1-.7 .4M53.1 101.7h24.5"/>
<path d="M77.6 101.7l-.9 .9a.68 .68 0 0 0-.2 .8 .68 .68 0 0 0 .6 .4M159.2 120h21.4M254.4 109.4v12.5a2.03 2.03 0 0 1-1.2 1.8 2.03 2.03 0 0 1-2.2-.4l-2.9-2.9h-6.6M140.6 137.3h-14.3l-1.7 1.6v5.7M158 132h8.6M166.6 132v-3.2a3.2 3.2 0 0 1 2.6-3.1 3.2 3.2 0 0 1 3.5 2l1.6 4.3M166.6 132v7.6M174.3 132v7.3M174.3 132h7.6M203.7 132.9h12.7v6.4M211.5 139.3h-4.1a.81 .81 0 0 0-.8 .8v2.8M211.5 139.3v8.4"/>
<path d="M211.5 139.3v-1.9h2.9v1.9M214.4 139.3v8.7M214.4 139.3h2M216.4 139.3v8.6M43.5 141v-35.1a2.31 2.31 0 0 1 2.9-2.1h30.7a60.5 60.5 0 0 1 8.8 .1 2.12 2.12 0 0 1 1.3 2v35.1M43.5 141l.7 1.2v20.4h42.3v-20.4l.7-1.2M43.5 141h43.7M124.6 144.6v7.7M124.6 144.6h3.5M128.1 144.6v8.5M128.1 144.6v-2.3h2.8v2.3M130.9 144.6h2.6a.81 .81 0 0 1 .8 .8v1.8"/>
<path d="M130.9 144.6v8.4M134.3 147.2v4.8M134.3 147.2l.5 .5M134.8 147.7v4M134.8 147.7h4.4M204.9 142.9h1.7M206.6 142.9v2M17.3 174.8h.1M17.3 171.1h.1M17.3 174.8l.4 .5M17.3 171.1v3.7M17.4 174.8l.5 .7-.1-.2"/>
<path d="M17.4 174.8h.1M17.4 171.1h.1M17.4 171.1v3.7M17.5 174.8l.7 .7-.4-.7M17.5 171.1v3.7M17.5 170.8l-.2 .3M17.5 170.8h.1M17.7 175.3a.34 .34 0 0 1 .1 .3 .34 .34 0 0 1-.3 .3M17.8 170.8h.1M17.8 170.8l-.4 .3M17.8 170.8l-.3 .3M17.8 174.8h.2"/>
<path d="M17.8 171.1h.2M17.8 171.1v3.7M18 174.8l.6 .7h.2l-.3-.7M18 171.1v3.7M18.3 170.8h.3M18.3 170.8h-.3l-.2 .3M18.3 170.8l-.3 .3M18.5 174.8h.2M18.5 171.1h.2M18.5 171.1v3.7M18.6 170.8h.4M18.6 170.8l-.1 .3"/>
<path d="M18.7 174.8l.7 .7h.2l-.2-.7M18.7 171.1v3.7M19 170.8h.5M19 170.8l-.3 .3M19.4 171.1h.3M19.4 174.8h.3M19.4 171.1v3.7M19.5 170.8h.5M19.5 170.8l-.1 .3M19.7 174.8l.6 .7h.3v-.7h.3M19.7 171.1v3.7M20 170.8h.6"/>
<path d="M20 170.8l-.3 .3M20.5 170.8l.1 .3h.3M20.5 170.8h.7M20.5 170.8v4.3M20.9 174.8l.5 .7h.3l.1-.7M20.9 171.1v3.7M21.2 170.8h.6M21.2 170.8l-.3 .3M21.8 170.8h.6M21.8 170.8v.3M21.8 171.1h.4M21.8 174.8h.4"/>
<path d="M21.8 171.1v3.7M22.2 174.8l.4 .7h.3l.3-.7M22.2 171.1v3.7M22.4 170.8h.7M22.4 170.8l-.2 .3M22.5 173.1v.7zM23.1 170.8h.6M23.1 170.8l.1 .3M23.2 174.8h.4M23.2 174.3h.4M23.2 171.1h.4M23.2 172.5h.4"/>
<path d="M23.2 172.5l-.2 .1v1.7h.2M23.2 171.1v1.4M23.2 174.3v.5M23.6 174.8l.3 .7h.3l.4-.7M23.6 172.5l.2 .1v1.7h-.2M23.6 171.1v1.4M23.6 174.3v.5M23.7 170.8h.7M23.7 170.8l-.1 .3M24.3 173.1v.7zM24.4 170.8h.6M24.4 170.8l.2 .3"/>
<path d="M24.6 171.1h.4M24.6 174.8h.4M24.6 171.1v3.7M25 174.8l.1 .7h.3l.5-.7M25 171.1v3.7M25 170.8h.6M25 170.8v.3M25.6 170.8h.6M25.6 170.8l.3 .3M25.9 174.8h.3v.7h.3l.6-.7M25.9 171.1v3.7M26.2 170.8h.6"/>
<path d="M26.2 170.8v.3h-.3M26.2 170.8v4.3M26.8 170.8h.5M26.8 170.8l.3 .3M27.1 174.8h.3M27.1 171.1h.3M27.1 171.1v3.7M27.3 170.8h.5M27.3 170.8l.1 .3M27.4 174.8l-.2 .7h.2l.7-.7M27.4 171.1v3.7M27.8 170.8h.4"/>
<path d="M27.8 170.8l.3 .3M28.1 174.8h.2M28.1 171.1h.2M28.1 171.1v3.7M28.2 170.8h.3M28.2 170.8l.1 .3M28.3 174.8l-.3 .7h.2l.6-.7M28.3 171.1v3.7M28.5 170.8h.3l.2 .3M28.5 170.8l.3 .3M28.8 171.1h.2M28.8 174.8h.2"/>
<path d="M28.8 171.1v3.7M28.9 170.8h.1M29 174.8l-.4 .7 .7-.7M29 171.1v3.7M29 170.8l.4 .3M29 170.8l.3 .3M29.1 175.3a.34 .34 0 0 0-.1 .3 .34 .34 0 0 0 .3 .3M29.2 170.8h.1M29.3 170.8l.2 .3M29.3 174.8h.1M29.3 171.1h.1M29.3 171.1v3.7"/>
<path d="M29.4 174.8l-.5 .7 .1-.2M29.4 171.1v3.7M29.5 174.8l-.5 .5M29.5 174.8h.1M29.5 171.1h.1M29.5 171.1v3.7M29.5 174.8l-.4 .5M49.9 177.1v8.4M49.9 177v8.5M51 175.4v10.1M53.1 173.4h.4M53.5 173.4h2"/>
<path d="M53.5 173.4l.3 .8M53.8 174.2h1.1M53.8 174.2v11.3M54.9 174.2v11.3M55.5 173.4h1.9M55.5 173.4l-.6 .8M57.4 173.4h2.1M57.4 173.4l.5 .8M57.9 174.2h1.1M57.9 178.7h1.1M57.9 178.7l-.8 .2v4.9l.8 .3M57.9 174.2v4.5"/>
<path d="M59 178.7l.7 .2v4.9l-.7 .3M59 174.2v4.5M59.5 173.4h1.8M59.5 173.4l-.5 .8M61.3 173.4h2M61.3 173.4l.7 .8M62 174.2h1.1M62 174.2v11.3M63.1 174.2v11.3M63.3 173.4h.5M63.3 173.4l-.2 .8M65.9 175.4v10.1"/>
<path d="M66.9 177v8.5M67 177.1v8.4M12.5 194.5v-17.6a1.43 1.43 0 0 1 1.9-1h15.4a12.2 12.2 0 0 1 4.1 .1l.3 .5 .1 .4v17.6M12.5 194.5l.3 .6v10.1h21.2v-10.1l.3-.6M12.5 194.5h21.8M49.9 185.5h1.1M49.9 185.5v.1M51 185.5l1.3 1.4 .2 .7h.8l.5-2.1M52.3 188.6h12.3M53.8 185.5h1.1M54.9 185.5l1 1.4 .2 .7h.9l.1-.7 .8-1.4M55.9 180.3v2.1a2.77 2.77 0 0 1 0-2.1z"/>
<path d="M57.9 185.5h1.1M57.9 184.1h1.1M57.9 184.1v1.4M59 185.5l.7 1.4 .2 .7h.8v-.2a4.1 4.1 0 0 1 1.3-1.9M59 184.1v1.4M61 180.3a2.77 2.77 0 0 1 0 2.1zM62 185.5h1.1M63.1 185.5l.4 2.1h.8a2 2 0 0 1 .8-1.4l.8-.7M65.9 185.5h1M66.9 185.5v.1"/>
<circle cx="65.3" cy="51.7" r="8.8"/>
<circle cx="65.3" cy="51.7" r="21.8"/>
<circle cx="65.3" cy="51.7" r="9"/>
<circle cx="65.3" cy="51.7" r="9.8"/>
<circle cx="234.9" cy="51.7" r="8.8"/>
<circle cx="234.9" cy="51.7" r="21.2"/>
<circle cx="234.9" cy="51.7" r="21.8"/>
<circle cx="65.3" cy="98.9" r="1.85"/>
</g>
<path d="M12.5 176.9h21.8" fill="none" stroke="#808080" stroke-width=".2" stroke-dasharray="6.3 1.3 1.3 1.3 1.3 1.3" stroke-dashoffset="5"/>
<path d="M12.8 195h21.2M12.8 195.1h21.2" fill="none" stroke="#808080" stroke-width=".2" stroke-dasharray="6.3 1.3 1.3 1.3 1.3 1.3" stroke-dashoffset="-1.1"/>
<g fill="none" stroke="#808080" stroke-width=".2" stroke-dasharray="6.3 1.3 1.3 1.3 1.3 1.3">
<path d="M17.7 175.3h.1M17.8 175.3h.2M18.1 175.3h.4M18.7 175.3h.6M19.5 175.3h.7M20.6 175.3h.7M21.7 175.3h.9M23 175.3h.8M24.2 175.3h.9M25.5 175.3h.7M26.6 175.3h.7M27.5 175.3h.6"/>
<path d="M28.3 175.3h.4M28.8 175.3h.2M29 175.3h.1M50.7 186.9h1.6M53.4 186.9h2.5M57.1 186.9h2.6M60.9 186.9h2.6M64.6 186.9h1.6"/>
</g>
<text font-size="4.6" fill="#00f" x="213.4" y="173">SPECIAL TOOL SOLUTIONS</text>
<g font-size="4.2">
<text x="141" y="29.2">C</text>
<text x="189.3" y="30.6">D</text>
<text x="117.3" y="38.9">B</text>
<text x="126.6" y="37.1">E</text>
<text x="151.6" y="93.9">SECTION A-A</text>
<text x="152.4" y="98">SCALE 1 : 1.5</text>
<text x="243.2" y="142.6">SCALE 2 : 1</text>
<text x="245.4" y="138.5">DETAIL E</text>
<text x="162.3" y="153.1">DETAIL C</text>
<text x="160.7" y="157.2">SCALE 2 : 1</text>
<text x="121" y="167.3">SCALE 2 : 1</text>
<text x="123.1" y="163.2">DETAIL B</text>
<text x="199.9" y="166.5">SCALE 2 : 1</text>
<text x="201.7" y="162.4">DETAIL D</text>
<text x="37" y="173">F</text>
<text x="47.3" y="202.4">SCALE 1 : 1</text>
<text x="49.6" y="198.3">DETAIL F</text>
</g>
<g font-size="4.2" fill="#808080">
<text x="222.3" y="185.5">BIG HOUSING, J1SS</text>
<text x="222.7" y="192.4">(AFTER 2ND OP)</text>
<text x="231.6" y="201.5">P000429</text>
</g>
<g font-size="3.4" fill="#808080">
<text x="212.4" y="201.4">A</text>
<text x="265.2" y="201.4">C</text>
</g>
<g font-size="3.2" fill="#808080">
<text x="144.1" y="192.8">4340/H.T 44-48 HRC</text>
<text x="147" y="199">BLACK OXIDE</text>
</g>
<g font-size="2.8">
<text x="139.5" y="17.4">3.375</text>
<text x="146.5" y="15.8">+.001</text>
<text x="154.5" y="17.4">U/C LOCATION</text>
<text x="83.1" y="21.1">INV. SPLINE</text>
<text x="83.1" y="23.9">FLAT ROOT, SIDE FIT</text>
<text x="146.9" y="18.6">-.000</text>
<text x="21.1" y="25">2.580±.002</text>
<text x="26" y="28.8">.002</text>
<text x="33.5" y="28.8">A</text>
<text x="83.1" y="26.8">20/40 D.P., 30° P.A.</text>
<text x="83.1" y="29.6">28 TEETH</text>
<text x="152.2" y="24.4">3.2780±.0005</text>
<text x="37.1" y="38.5">A</text>
<text x="19.2" y="46.4">1.450</text>
<text x="26.2" y="44.7">+.000</text>
<text x="26.6" y="48">-.002</text>
<text x="202.7" y="46.7" transform="rotate(-90 202.7 46.7)">A</text>
<text x="109.1" y="51.1" transform="rotate(-90 109.1 51.1)">+.003</text>
<text x="112.5" y="50.8" transform="rotate(-90 112.5 50.8)">-.000</text>
<text x="100.1" y="56.7" transform="rotate(-90 100.1 56.7)">1.250 U/C</text>
<text x="110.8" y="58.2" transform="rotate(-90 110.8 58.2)">1.161</text>
<text x="156.7" y="58.3" transform="rotate(-90 156.7 58.3)">2.356 U/C</text>
<text x="176" y="56.7" transform="rotate(-90 176 56.7)">2.324 U/C</text>
<text x="197.6" y="57.2" transform="rotate(-90 197.6 57.2)">2.250±.001</text>
<text x="202.7" y="54.3" transform="rotate(-90 202.7 54.3)">.002</text>
<text x="26.6" y="64.8">+.002</text>
<text x="19.5" y="66.5">1.039</text>
<text x="24.5" y="71.9">.001</text>
<text x="26.9" y="68.1">-.000</text>
<text x="32.1" y="71.9">A</text>
<text x="98.6" y="71.5">.032 X 45°</text>
<text x="77.5" y="82.6">(CENTERED</text>
<text x="78.8" y="79.3">.218</text>
<text x="89.2" y="79.3">.060</text>
<text x="102.4" y="79.4">R.063</text>
<text x="161.8" y="79.8">2.757</text>
<text x="213.2" y="83.5">+.002</text>
<text x="243" y="78.2">INV. STUB GEAR</text>
<text x="243" y="81">16/21 D.P., 20° P.A.</text>
<text x="243" y="83.8">35 TEETH</text>
<text x="17.1" y="84.7">.599</text>
<text x="77.2" y="85.9">ON TOOTH)</text>
<text x="106.2" y="86.1">R.063</text>
<text x="157.3" y="86.7">3.288</text>
<text x="206.2" y="85.1">2.105</text>
<text x="213.6" y="86.3">-.000</text>
<text x="99.7" y="95.2">.286±.002</text>
<text x="211.2" y="90.1">.002</text>
<text x="218.8" y="90.1">A</text>
<text x="230.5" y="103.7">.125 U/C</text>
<text x="58.8" y="111.8">1.313 U/C</text>
<text x="177.9" y="112.1">.152 U/C</text>
<text x="105.1" y="119.5">+.004</text>
<text x="183.6" y="119.7">R.063</text>
<text x="228.6" y="117.7">45°</text>
<text x="13.2" y="124.1" transform="rotate(-90 13.2 124.1)">+.002</text>
<text x="16.6" y="123.7" transform="rotate(-90 16.6 123.7)">-.000</text>
<text x="61.1" y="122.4">R.125</text>
<text x="99.7" y="121.2">.191</text>
<text x="105.5" y="122.9">-.000</text>
<text x="197" y="125.1">+.002</text>
<text x="14.9" y="131.1" transform="rotate(-90 14.9 131.1)">4.070</text>
<text x="26.9" y="131.8" transform="rotate(-90 26.9 131.8)">-.000</text>
<text x="105.1" y="131.6">+.003</text>
<text x="191.5" y="126.6">.153</text>
<text x="197.4" y="127.9">-.001</text>
<text x="228.7" y="127.9">R.040</text>
<text x="23.6" y="132.2" transform="rotate(-90 23.6 132.2)">+.002</text>
<text x="99.7" y="133.3">.067</text>
<text x="105.5" y="135">-.000</text>
<text x="150" y="136.3">R.016</text>
<text x="186" y="135.8">R.016</text>
<text x="25.2" y="139.2" transform="rotate(-90 25.2 139.2)">3.471</text>
<text x="150.8" y="139.6">MAX</text>
<text x="186.8" y="139.1">MAX</text>
<text x="88.9" y="145.8">150°</text>
<text x="98.9" y="147.4">.056</text>
<text x="104.3" y="145.7">+.004</text>
<text x="104.7" y="149">-.000</text>
<text x="112.2" y="147.3">U/C</text>
<text x="170.9" y="144.9">20°</text>
<text x="222.8" y="144.1">.056±.001</text>
<text x="32.9" y="154" transform="rotate(-90 32.9 154)">1.274</text>
<text x="38.6" y="154" transform="rotate(-90 38.6 154)">1.200</text>
<text x="60.7" y="154.8">.002</text>
<text x="61.3" y="151">2.500</text>
<text x="68.3" y="154.8">A</text>
<text x="105.9" y="155">.010 X 45°</text>
<text x="226.2" y="154.3">.097</text>
<text x="73.4" y="169.4">TIMING HOLE</text>
<text x="73.4" y="172.3">ON CENTER OF</text>
<text x="73.4" y="175.1">TOOTH</text>
</g>
<g font-size="2.5">
<text x="181.7" y="10">REV.</text>
<text x="205.1" y="10">DESCRIPTION</text>
<text x="238.4" y="10">DATE</text>
<text x="253.8" y="10">APPROVED</text>
<text x="183.9" y="12.6">-</text>
<text x="206.2" y="12.6">See Sheet1</text>
<text x="241" y="12.6">-</text>
<text x="260.1" y="12.6">-</text>
</g>
<g font-size="2.1" fill="#808080">
<text x="144.3" y="171.4">DIMENSIONS ARE IN INCHES</text>
<text x="144.3" y="174">TOLERANCES:</text>
<text x="144.3" y="179.2">ANGULAR: MACH</text>
<text x="144.3" y="176.6">FRACTIONAL</text>
<text x="159" y="176.6">1/64</text>
<text x="163.5" y="179.2">1</text>
<text x="166.7" y="179.2">BEND</text>
<text x="174.2" y="179.2">1</text>
<text x="144.3" y="181.8">TWO PLACE DECIMAL</text>
<text x="144.3" y="184.3">THREE PLACE DECIMAL</text>
<text x="169.1" y="181.8">.010</text>
<text x="169.6" y="184.3">.005</text>
<text x="118.3" y="197.9">NEXT ASSY</text>
<text x="132" y="197.9">USED ON</text>
<text x="177.5" y="195.4">REMOVE ALL BURRS AND BREAK</text>
<text x="177.5" y="197.5">SHARP EDGES</text>
<text x="146.1" y="203.8">DO NOT SCALE DRAWING</text>
<text x="123.1" y="204">APPLICATION</text>
</g>
<g font-size="2" fill="#808080">
<text x="76.4" y="189.1">THE INFORMATION CONTAINED IN THIS</text>
<text x="76.4" y="191.6">DRAWING IS THE SOLE PROPERTY OF</text>
<text x="80.2" y="186">PROPRIETARY AND CONFIDENTIAL</text>
<text x="76.4" y="194.2">SPECIAL TOOL SOLUTIONS. ANY</text>
<text x="76.4" y="196.7">REPRODUCTION IN PART OR AS A WHOLE</text>
<text x="76.4" y="199.2">WITHOUT THE WRITTEN PERMISSION OF</text>
<text x="76.4" y="201.7">SPECIAL TOOL SOLUTIONS IS PROHIBITED.</text>
</g>
<g font-size="1.8" fill="#808080">
<text x="190.8" y="170.3">NAME</text>
<text x="203" y="170.4">DATE</text>
<text x="177.3" y="174.1">DRAWN</text>
<text x="177.3" y="178.1">CHECKED</text>
<text x="190.8" y="174.1">MCH</text>
<text x="201.5" y="174.1">11/23/2009</text>
<text x="177.4" y="181.7">ENG APPR.</text>
<text x="177.4" y="185.5">MFG APPR.</text>
<text x="144.1" y="189.8">MATERIAL</text>
<text x="177.5" y="189.3">Q.A.</text>
<text x="144.1" y="196.2">FINISH</text>
<text x="177.5" y="192.8">COMMENTS:</text>
<text x="211.9" y="198.3">SIZE</text>
<text x="216.9" y="198.4">DWG. NO.</text>
<text x="264.6" y="198.5">REV.</text>
<text x="211.8" y="204.9">SCALE:2:3</text>
<text x="223.7" y="205">WEIGHT:</text>
</g>
<text font-size="1.7" fill="#808080" x="253.2" y="204.9">SHEET 2 OF 2</text>
</svg>
